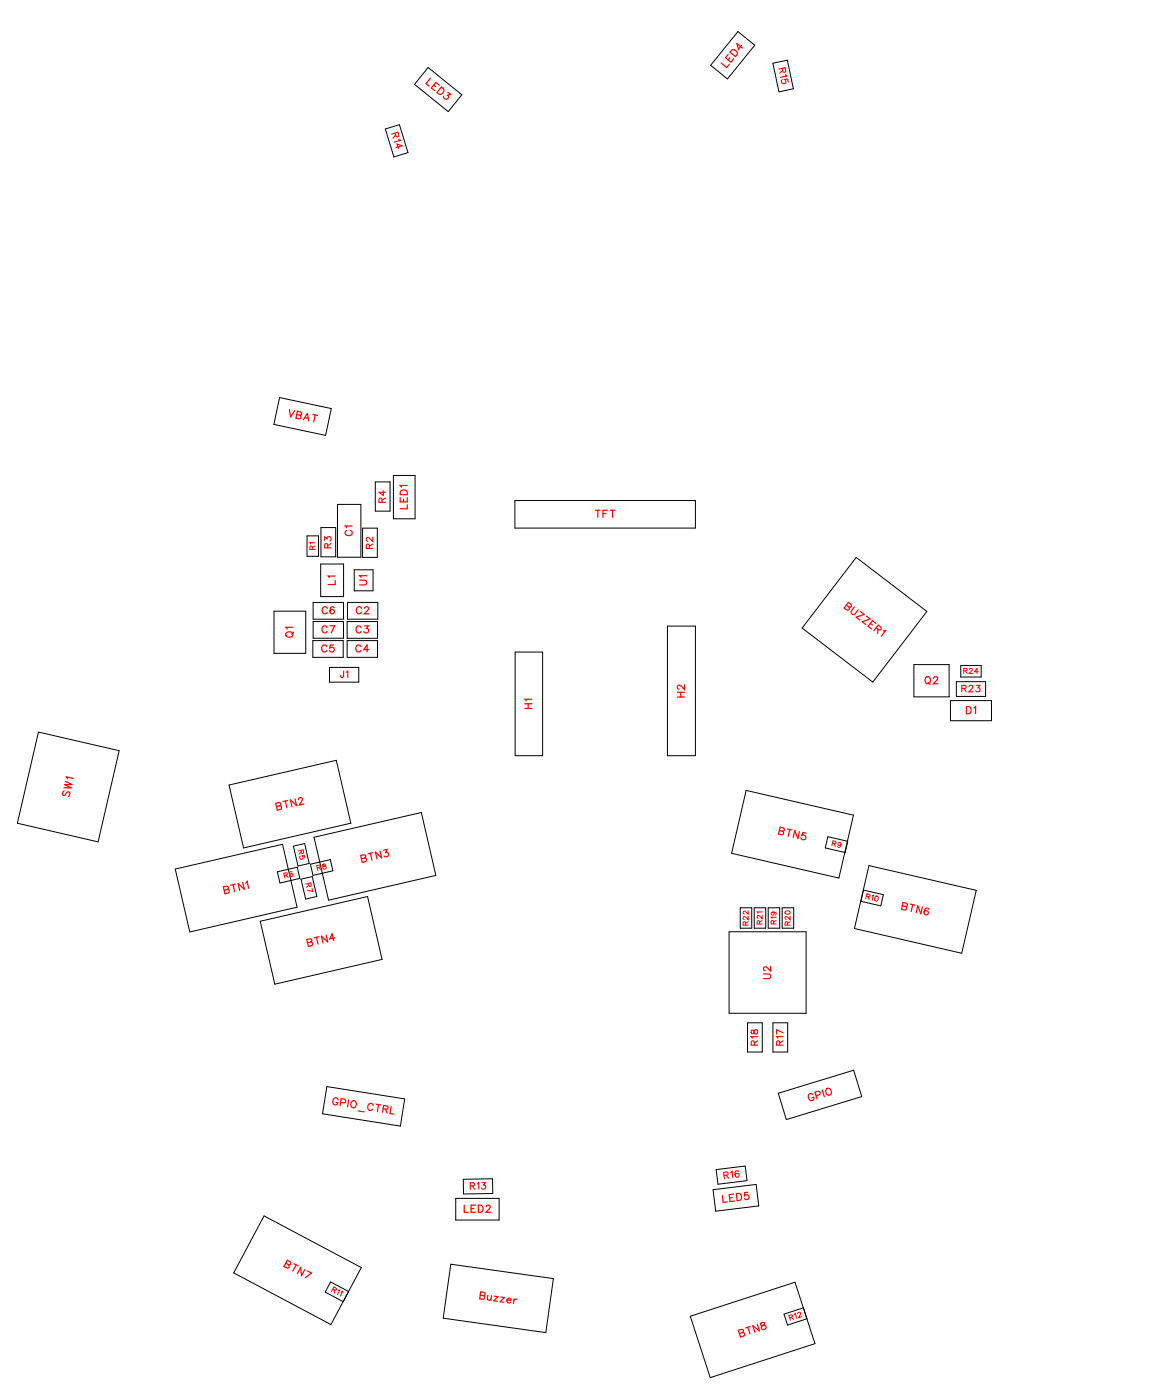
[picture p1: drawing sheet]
<svg xmlns="http://www.w3.org/2000/svg" width="116mm" height="140mm" viewBox="0 0 116 140" stroke-linecap="round" stroke-linejoin="round" font-family="sans-serif">
<g fill="none" stroke="#000" stroke-width=".1">
<path d="M38.5 12.9l1.4-.4 .9 2.8-1.5 .4zM42.8 6.7l3.3 2.8-1.3 1.7-3.4-2.8zM73.7 3.2l1.7 1.3-2.7 3.4-1.7-1.4zM77.2 6.3l1.5-.3 .6 2.9-1.5 .3zM27.9 39.7l5.2 1.1-.6 2.7-5.1-1.1zM30.7 53.6h1.1v2h-1.1zM32 56.4h2.3v3.2h-2.3zM32.1 52.7h1.4v3h-1.4zM33.7 50.4h2.4v5.3h-2.4zM35.4 57h1.9v2.1h-1.9zM36.2 52.8h1.5v2.9h-1.5zM37.5 48.2h1.5v2.9h-1.5z"/>
<path d="M39.3 47.5h2.2v4.4h-2.2zM51.4 50h18.1v2.8h-18.1zM85.5 55.7l7.1 5.4-5.4 7.1-7.1-5.4zM3.8 73.2l8.1 1.8-2.1 9.2-8.1-1.9zM22.9 78.5l10.7-2.5 1.4 6.3-10.7 2.5zM27.4 61.1h3.1v4.2h-3.1zM31.3 64h3v1.7h-3zM31.3 60.2h3v1.7h-3zM31.3 62.1h3v1.7h-3zM32.9 66.7h2.9v1.5h-2.9zM34.7 62.1h3v1.7h-3zM34.7 64h3v1.7h-3z"/>
<path d="M34.7 60.2h3v1.7h-3zM51.5 65.2h2.7v10.3h-2.7zM66.7 62.6h2.8v12.9h-2.8zM74.5 79l10.8 2.5-1.5 6.3-10.7-2.5zM91.3 66.4h3.5v3.3h-3.5zM94.9 70h4.1v2h-4.1zM95.5 68.1h3v1.5h-3zM96 66.5h2v1.2h-2zM17.5 86.9l10.7-2.5 1.5 6.3-10.7 2.5zM26 92.1l10.7-2.5 1.5 6.3-10.7 2.5zM27.7 87.2l2-.5 .3 1.1-2 .5zM29.3 84.6l1.1-.3 .5 2-1.1 .3z"/>
<path d="M30.1 87.9l1.1-.3 .5 2-1.2 .3zM31 86.4l2-.5 .3 1.1-2 .5zM31.4 83.7l10.7-2.5 1.4 6.3-10.7 2.5zM72.8 93.1h7.7v8.2h-7.7zM73.9 90.7h1.2v2.1h-1.2zM75.3 90.7h1.2v2.1h-1.2zM76.7 90.7h1.2v2.1h-1.2zM78.1 90.7h1.2v2.1h-1.2zM82.7 83.6l2 .5-.3 1.1-2-.4zM86.3 89l1.9 .4-.2 1.2-2-.5zM86.8 86.5l10.7 2.5-1.4 6.3-10.7-2.5zM32.7 108.6l7.7 1.3-.4 2.7-7.8-1.3z"/>
<path d="M45.5 119.8h4.4v2.2h-4.4zM46.3 117.9l2.9-.1v1.5l-2.9 .1zM71.2 118.9l4.3-.5 .3 2.1-4.3 .6zM71.5 116.9l2.9-.3 .2 1.4-2.9 .4zM74.7 102.2h1.4v3h-1.4zM77.2 102.2h1.5v3h-1.5zM77.7 109.3l7.6-2.3 .8 2.6-7.5 2.3zM26.4 121.5l9.7 5.2-3 5.7-9.8-5.2zM34.8 129.1l-1.8-.9-.5 1 1.8 .9M45 126.4l10.3 1.4-.8 5.4-10.2-1.4zM69 131.6l10.4-3.4 2 6.1-10.4 3.4zM78.3 131.4l2-.7 .3 1.1-1.9 .7z"/>
</g>
<g fill="none" stroke="#f00" stroke-width=".12">
<path d="M43 7.8l-.4 .6 .3 .2M43.3 8.5l.2 .2M43.9 8.5l-.4-.3-.4 .6 .3 .3M44.1 8.7l.2 .1a.38 .38 0 0 1 0 .5 .38 .38 0 0 1-.5 .1l-.1-.2zM44.7 9.2l.3 .2-.3 .1a.24 .24 0 0 1-.1 .4 .24 .24 0 0 1-.3-.3M72 6.3l.6 .4 .2-.3M72.7 5.4l-.2 .4 .5 .4 .3-.3M72.9 5.8l-.2 .2M73.1 5a.38 .38 0 0 1 .4 .1 .38 .38 0 0 1 .1 .4l-.1 .2-.6-.5zM74.1 4.5l-.3 .4-.2-.5 .6 .4M28.9 40.9l.1 .8 .4-.6M29.6 41.4l.3 .1 .2 .2-.1 .2-.4-.1 .1-.7 .4 .2v.2h-.2"/>
<path d="M30.3 42l.4-.7 .1 .8M30.5 41.7l.3 .1M31.3 41.4l.4 .1M31.5 41.5l-.2 .7M33.5 57.6h-.7l.1 .2M33.5 58v.4h-.7M34.6 53a.26 .26 0 0 0-.1 .3 .26 .26 0 0 0 .2 .2h.2a.26 .26 0 0 0 .3-.2 .26 .26 0 0 0-.2-.3M35.2 52.6h-.7l.1 .2M35.9 58h.5l.2 .2-.1 .2-.6 .1M36.6 57.5h-.7l.2 .2M40 49.7v.5h.7v-.5M40 49.1a.39 .39 0 0 1 .7 .1v.3h-.7z"/>
<path d="M40.3 49.9v.3M40.7 48.5h-.7l.1 .2M40.7 50.5v.4h-.7M59.5 51h.5M59.7 51v.7M60.2 51.3h.3M60.7 51h-.5v.7M61 51h.4M61.2 51v.7M6.4 79.1l-.1 .2 .1 .2 .3-.3h.2l.1 .2-.2 .2M6.5 78.1l.7 .3h-.7l.6 .4h-.7M7.3 77.8l-.7-.1 .1 .2"/>
<path d="M28.7 63.2a.35 .35 0 0 1 .4 0 .35 .35 0 0 1 .1 .4 .33 .33 0 0 1-.4 .1 .33 .33 0 0 1-.1-.5zM29.3 62.7h-.7l.1 .2M29.3 63.2l-.2 .2M29.5 79.9l.1 .6-.6-.5 .2 .6M29.8 79.9l.1-.2h.1l.2 .1v.3l-.3 .4 .5-.1M32.6 64.6a.26 .26 0 0 0-.3-.1 .26 .26 0 0 0-.2 .2v.2a.26 .26 0 0 0 .2 .3 .26 .26 0 0 0 .3-.2M32.7 62.7a.26 .26 0 0 0-.3-.1 .26 .26 0 0 0-.2 .2v.2a.26 .26 0 0 0 .2 .3 .26 .26 0 0 0 .3-.2M32.7 60.8a.26 .26 0 0 0-.3-.1 .26 .26 0 0 0-.2 .2v.2a.26 .26 0 0 0 .2 .3 .26 .26 0 0 0 .3-.2M33 62.6h.4l-.3 .7M33.3 64.5h-.3v.3a.25 .25 0 0 1 .3 0 .25 .25 0 0 1 0 .3 .25 .25 0 0 1-.4-.1M33.4 60.8l-.1-.1a.35 .35 0 0 0-.4 .2 .35 .35 0 0 0 .3 .5 .22 .22 0 0 0 .2-.2 .22 .22 0 0 0-.2-.3 .22 .22 0 0 0-.2 .2M36.1 64.6a.26 .26 0 0 0-.3-.1 .26 .26 0 0 0-.2 .2v.2a.26 .26 0 0 0 .2 .3 .26 .26 0 0 0 .3-.2"/>
<path d="M36.1 62.7a.26 .26 0 0 0-.3-.1 .26 .26 0 0 0-.2 .2v.2a.26 .26 0 0 0 .2 .3 .26 .26 0 0 0 .3-.2M36.1 60.8a.26 .26 0 0 0-.3-.1 .26 .26 0 0 0-.2 .2v.2a.26 .26 0 0 0 .2 .3 .26 .26 0 0 0 .3-.2M36.4 60.8l.2-.1h.1l.1 .1-.1 .2-.3 .4h.5M36.4 62.6h.4l-.2 .2a.24 .24 0 0 1 .2 .4 .24 .24 0 0 1-.4-.1M36.8 64.9h-.5l.4-.4v.7M52.4 70.8h.7M52.4 70.4h.7M52.8 70.4v.4M53.1 69.9h-.7l.2 .2M67.7 69.7h.7M67.7 69.2h.7M68 69.2v.5"/>
<path d="M68.4 68.5v.4l-.4-.3-.2-.1-.1 .1v.2l.1 .1M84.6 60.5l.3 .3-.1 .2h-.2l-.3-.2 .5-.6 .3 .3-.1 .2h-.2M85.4 60.7l-.4 .5 .1 .2h.3l.3-.4M86 61.1l.3 .3-.8 .3 .4 .3M86.6 61.6l.3 .3-.8 .3 .4 .2M86.9 62.3l.3 .2M87.5 62.3l-.3-.3-.5 .6 .4 .3M87.5 62.8l.4 .2 .1-.2-.3-.3-.4 .6M87.7 62.9v.4M88.2 63.1l.3-.1-.5 .6M92.5 67.7a.33 .33 0 0 1 .5 .3 .33 .33 0 0 1-.5 .3l-.1-.2zM92.7 68.2l.2 .2"/>
<path d="M93.3 67.8l.1-.2h.1l.2 .2-.1 .2-.4 .4h.5M96.5 70.6h.3a.38 .38 0 0 1 .2 .4 .38 .38 0 0 1-.2 .3h-.3zM97.3 70.8l.2-.2v.7M22.7 88.9l.1-.1v-.2l-.5 .1 .2 .7 .3-.1 .1-.2-.1-.2-.4 .1M23.3 88.4l.1 .7M23.5 88.4l-.4 .1M24.2 88.2l.2 .7-.6-.6 .1 .7M24.6 88.3l.1-.2 .1 .7M27.9 80.6l.1-.2v-.1h-.5l.2 .7 .4-.1v-.2l-.2-.1h-.3M28.5 80.1l.2 .7M28.7 80l-.4 .1M31 94.2l.2-.2-.1-.1h-.5l.2 .7 .4-.1v-.2l-.2-.1h-.3"/>
<path d="M31.6 93.7l.2 .7M31.8 93.6l-.4 .1M32.6 93.5l.1 .7-.6-.6 .2 .7M33.4 93.8l-.4 .1 .2-.6 .1 .7M36.4 85.8l.1-.2v-.1h-.5l.2 .7 .3-.1 .1-.1v-.2h-.5M37 85.3l.2 .7M37.2 85.2l-.4 .1M38 85.1l.1 .7-.6-.6 .2 .7M38.3 85l.4-.1-.2 .3a.25 .25 0 0 1 .3 .4 .24 .24 0 0 1-.4 0M76.3 97.4h.5l.2 .2-.1 .2h-.6M77 96.6v.5l-.4-.4-.2-.1-.1 .2v.1l.1 .1M77.9 83l.2 .1 .2 .2-.1 .1h-.4l.1-.7 .4 .2v.1l-.2 .1"/>
<path d="M78.7 82.9l.4 .1M78.9 82.9l-.2 .7M79.9 83.1l-.2 .7-.3-.8-.2 .7M80.5 83.3l-.3-.1-.1 .3a.25 .25 0 0 1 .4 .1 .25 .25 0 0 1-.2 .3 .25 .25 0 0 1-.3-.1M90.1 90.5l.5 .2-.1 .2-.1 .1-.3-.1 .1-.7 .4 .2v.1l-.2 .1M91 90.4l.4 .1M91.2 90.4l-.2 .7M92.1 90.7l-.1 .6-.3-.7-.2 .6M92.8 90.9v-.1a.35 .35 0 0 0-.5 .2 .35 .35 0 0 0 .2 .5 .22 .22 0 0 0 .2-.2 .22 .22 0 0 0-.1-.3 .22 .22 0 0 0-.3 .2M33.8 110a.26 .26 0 0 0-.3-.3 .26 .26 0 0 0-.2 .3l-.1 .1a.25 .25 0 0 0 .2 .4 .25 .25 0 0 0 .3-.3h-.1M34 110.2h.4l.1-.2-.4-.2-.1 .7M34.8 109.9l-.1 .7"/>
<path d="M35.2 110.1v-.1a.33 .33 0 0 1 .4 .4 .33 .33 0 0 1-.5 .3l-.1-.3zM35.8 111.1h.6M37.3 110.5a.26 .26 0 0 0-.3-.2 .26 .26 0 0 0-.2 .2l-.1 .2a.26 .26 0 0 0 .2 .3 .26 .26 0 0 0 .3-.1M37.6 110.4l.4 .1M37.8 110.4l-.1 .7M38.3 110.8l.4 .1v-.3l-.4-.1-.1 .7M38.5 110.9l.2 .4M39.1 110.6l-.1 .7 .4 .1M72.2 119.5v.7h.4M73.2 119.7h-.3M73.3 119.4h-.5l.1 .7h.5M73.6 119.3h.2a.38 .38 0 0 1 .3 .3 .38 .38 0 0 1-.2 .4h-.3z"/>
<path d="M74.7 119.2h-.3v.3a.25 .25 0 0 1 .4 0 .25 .25 0 0 1 0 .4 .25 .25 0 0 1-.4-.1M81.2 109.4a.26 .26 0 0 0-.3-.1 .26 .26 0 0 0-.2 .4l.1 .1a.25 .25 0 0 0 .3 .2 .25 .25 0 0 0 .2-.3h-.2M81.5 109.5l.4-.1v-.3l-.5 .1 .2 .7M82.1 109l.2 .6M82.6 108.9a.33 .33 0 0 1 .4 .2 .33 .33 0 0 1-.3 .4l-.2-.4zM28.5 126.3l.4 .2v.2h-.3l-.2-.1 .3-.6 .4 .2-.1 .2h-.2M29.4 126.3l.4 .3M29.6 126.4l-.4 .7M30.5 126.9l-.4 .6-.1-.8-.3 .6M30.7 127l.4 .3-.6 .4M46.4 120.5v.7h.4M47.1 120.8h.2"/>
<path d="M47.5 120.5h-.4v.7h.4M47.8 120.5h.2a.38 .38 0 0 1 .3 .3 .38 .38 0 0 1-.3 .4h-.2zM48 129.5l.4 .1v.2l-.2 .1-.3-.1 .1-.7 .4 .2 .1 .1-.2 .1M48.6 120.6l.1-.1h.1l.2 .1-.1 .2-.4 .4h.5M48.7 129.5v.4l.2 .1 .2-.1M49.1 129.5l-.1 .5M49.4 129.6h.3l-.4 .4 .4 .1M50 129.7h.4l-.4 .4 .3 .1M50.6 129.9l.4 .1a.23 .23 0 0 0-.2-.2 .23 .23 0 0 0-.2 .3 .23 .23 0 0 0 .3 .1h.1M51.4 129.8l-.1 .5M51.6 129.9h-.2l-.1 .1M74.2 133.2l.1-.2-.1-.1-.4 .1 .2 .7 .3-.1 .1-.2-.1-.2-.4 .1"/>
<path d="M74.7 132.7l.2 .7M74.9 132.6l-.4 .2M75.6 132.4l.3 .6-.7-.5 .2 .7M76 132.3l.1 .2h.3l.1 .1a.24 .24 0 0 1-.1 .3 .24 .24 0 0 1-.3-.2l.3-.4-.1-.1z"/>
</g>
<g fill="none" stroke="#f00" stroke-width=".11">
<path d="M39.5 13.3l.1 .4 .2-.1v-.4l-.7 .2M39.5 13.5l-.2 .3M39.5 14.8l.7-.2-.5-.2 .1 .4M39.8 13.9l.2 .1-.6 .2M78.1 6.8l.1 .4h.3l-.1-.4-.6 .1M78.2 8a.23 .23 0 0 0-.1 .3 .23 .23 0 0 0 .4 0 .23 .23 0 0 0-.1-.4h.3v.3M78.2 7l-.3 .3M78.5 7.5l.1 .1-.6 .1M32.4 54v-.3l.3 .2a.22 .22 0 0 1 .3-.2 .22 .22 0 0 1 0 .4M32.7 54.8v-.4h-.2l-.1 .4h.7M33.1 54.3l-.4 .3M36.9 54.8v-.4h-.3v.4h.6"/>
<path d="M37.2 53.7v.4l-.5-.4-.1 .3 .1 .1M37.2 54.4l-.3 .2M38.2 50.2l-.1-.4h-.2v.4h.6M38.3 49.1v.4l-.4-.3h.6M38.5 49.8l-.3 .2M34.3 67.1v.6h-.2l-.1-.2M34.6 67.2l.1-.1v.6M96.1 68.8h.4v-.2l-.4-.1v.7M96.3 68.8l.2 .4M96.8 68.7l.1-.2 .3 .1-.4 .6h.4M97.5 68.5h.4l-.2 .3a.22 .22 0 0 1 .2 .3 .22 .22 0 0 1-.4-.1M47 118.5h.4v-.2l-.4-.1v.7"/>
<path d="M47.2 118.5l.2 .4M47.7 118.3l.1-.1v.7M48.1 118.2h.4l-.2 .3a.22 .22 0 0 1 .2 .3 .22 .22 0 0 1-.4-.1M72.3 117.5l.4-.1v-.2h-.4l.1 .6M72.5 117.5l.3 .3M73 117.2l.1-.1 .1 .6M73.8 117.1l-.1-.1a.32 .32 0 0 0-.3 .3 .32 .32 0 0 0 .3 .4 .2 .2 0 0 0 .1-.2 .2 .2 0 0 0-.2-.2 .2 .2 0 0 0-.2 .2M75.1 103v.3h.1l.3-.4a.22 .22 0 0 1 .2 .3 .22 .22 0 0 1-.2 .2l-.2-.4zM75.4 104.5l-.1-.4h-.2l-.1 .4h.7M75.7 103.6h-.7l.2 .2M75.7 104l-.3 .3M77.9 104.5v-.4h-.3v.4h.6"/>
<path d="M78.2 103.6h-.6l.1 .2M78.2 104l-.3 .3M78.2 103.2l-.6-.3v.5"/>
</g>
<g fill="none" stroke="#f00" stroke-width=".1">
<path d="M31.2 54.9v-.3h-.1l-.1 .3h.5M31.5 54.3h-.5l.1 .1M31.5 54.6l-.3 .2M96.3 67.1l.3-.1v-.1l-.3-.1v.5M96.4 67.1l.2 .2M96.8 66.9l.2-.1 .1 .2-.3 .3h.4M97.7 67.2h-.3l.2-.4v.5M28.4 87.5l.3-.1v-.1h-.4l.2 .5M28.6 87.5l.2 .2M29.2 87.2l-.1-.1a.22 .22 0 0 0-.2 .3 .22 .22 0 0 0 .4 .1 .16 .16 0 0 0-.2-.2 .16 .16 0 0 0-.1 .2M30 85.6a.18 .18 0 0 0 0 .2 .18 .18 0 0 0 .3 0 .18 .18 0 0 0-.1-.2l.2-.1 .1 .3M30 85l.1 .3h.2v-.3l-.5 .1"/>
<path d="M30.1 85.2l-.2 .2M30.8 88.3l.1 .3h.1v-.3l-.4 .1M30.9 88.5l-.3 .2M31.2 88.8v.3l-.5-.1M31.7 86.8l.3-.1v-.1l-.4-.1 .2 .5M31.9 86.7l.2 .3M32.2 86.4l.1 .2 .3 .1a.17 .17 0 0 1-.2 .2 .17 .17 0 0 1-.2-.2l.3-.2v-.1zM74.5 92.5v-.3l-.2-.1-.1 .4h.5M74.7 91.6v.3l-.3-.3-.2 .1 .2 .2M74.7 91.1v.3l-.3-.3-.2 .1 .2 .2M74.7 92.1l-.2 .2M75.9 92.4l-.1-.3-.1-.1-.1 .4h.5"/>
<path d="M76.1 91.5v.3l-.3-.3-.2 .1 .1 .2M76.1 91.2h-.5l.1 .1M76.1 92l-.2 .2M77.2 91.2a.16 .16 0 0 1 .1 .2 .16 .16 0 0 1-.2 .1 .16 .16 0 0 1 0-.3h.4v.3M77.3 92.4l-.1-.3-.1-.1-.1 .4h.5M77.5 91.7h-.5l.1 .1M77.5 92l-.2 .2M78.4 91.1a.25 .25 0 0 1 .4-.1 .25 .25 0 0 1 .1 .3 .25 .25 0 0 1-.3 .1 .25 .25 0 0 1-.2-.3zM78.7 92.5l-.1-.3-.1-.1-.1 .4h.5M78.9 91.6v.3l-.3-.3-.2 .1 .1 .2M78.9 92.1l-.2 .2M83.2 84.3h.3v-.1l-.3-.1-.1 .4"/>
<path d="M83.3 84.3l.1 .3M84 84.4a.16 .16 0 0 1-.2 .1 .16 .16 0 0 1 0-.3 .16 .16 0 0 1 .2 .1l-.1 .4-.2-.1M86.5 89.6h.3l.1-.1-.3-.2-.1 .5M86.7 89.6l.1 .3M87.1 89.6l.2-.1-.2 .5M87.4 89.6h.1a.23 .23 0 0 1 .2 .3 .23 .23 0 0 1-.3 .1zM33.2 128.9l.3 .1 .1-.1-.2-.3-.3 .5M33.4 128.9v.4M33.8 129h.1l-.2 .4M34.1 129.1h.1l-.2 .5M78.9 131.7l.3-.1v-.1h-.4l.2 .5M79 131.7l.3 .2"/>
<path d="M79.4 131.4v-.1l.2 .5M79.7 131.3l.1-.1 .2 .1-.2 .4 .3-.1"/>
</g>
<g font-size="1.2" fill="#fff">
<text x="42.3" y="8.6" transform="rotate(39 42.3 8.6)">LED3</text>
<text x="72.8" y="7" transform="rotate(-51 72.8 7)">LED4</text>
<text x="28.6" y="41.9" transform="rotate(12 28.6 41.9)">VBAT</text>
<text x="35.5" y="53.6" transform="rotate(-90 35.5 53.6)">C1</text>
<text x="41" y="50.9" transform="rotate(-90 41 50.9)">LED1</text>
<text x="59.4" y="52">TFT</text>
<text x="33.8" y="58.5" transform="rotate(-90 33.8 58.5)">L1</text>
<text x="36.9" y="58.5" transform="rotate(-90 36.9 58.5)">U1</text>
<text x="29.6" y="63.8" transform="rotate(-90 29.6 63.8)">Q1</text>
<text x="32.1" y="65.5">C5</text>
<text x="32.1" y="63.6">C7</text>
<text x="32.1" y="61.7">C6</text>
<text x="35.5" y="65.5">C4</text>
<text x="35.5" y="63.6">C3</text>
<text x="35.5" y="61.7">C2</text>
<text x="84.1" y="61" transform="rotate(38 84.1 61)">BUZZER1</text>
<text x="53.4" y="70.9" transform="rotate(-90 53.4 70.9)">H1</text>
<text x="68.7" y="69.7" transform="rotate(-90 68.7 69.7)">H2</text>
<text x="92.4" y="68.7">Q2</text>
<text x="96.5" y="71.6">D1</text>
<text x="7.2" y="79.8" transform="rotate(-77 7.2 79.8)">SW1</text>
<text x="27.7" y="81.3" transform="rotate(-13 27.7 81.3)">BTN2</text>
<text x="77.6" y="83.7" transform="rotate(13 77.6 83.7)">BTN5</text>
<text x="22.5" y="89.7" transform="rotate(-13 22.5 89.7)">BTN1</text>
<text x="36.2" y="86.5" transform="rotate(-13 36.2 86.5)">BTN3</text>
<text x="30.8" y="94.9" transform="rotate(-13 30.8 94.9)">BTN4</text>
<text x="89.9" y="91.2" transform="rotate(13 89.9 91.2)">BTN6</text>
<text x="77.3" y="97.9" transform="rotate(-90 77.3 97.9)">U2</text>
<text x="33.1" y="110.7" transform="rotate(9 33.1 110.7)">GPIO_CTRL</text>
<text x="80.9" y="110.4" transform="rotate(-17 80.9 110.4)">GPIO</text>
<text x="46.3" y="121.5">LED2</text>
<text x="72.2" y="120.5" transform="rotate(-7 72.2 120.5)">LED5</text>
<text x="28.2" y="126.8" transform="rotate(28 28.2 126.8)">BTN7</text>
<text x="47.8" y="130.1" transform="rotate(8 47.8 130.1)">Buzzer</text>
<text x="74" y="134" transform="rotate(-18 74 134)">BTN8</text>
</g>
<g font-size="1.1" fill="#fff">
<text x="77.5" y="6.9" transform="rotate(78 77.5 6.9)">R15</text>
<text x="38.9" y="13.4" transform="rotate(73 38.9 13.4)">R14</text>
<text x="38.8" y="50.3" transform="rotate(-90 38.8 50.3)">R4</text>
<text x="33.4" y="54.8" transform="rotate(-90 33.4 54.8)">R3</text>
<text x="37.5" y="54.9" transform="rotate(-90 37.5 54.9)">R2</text>
<text x="34" y="68">J1</text>
<text x="96" y="69.4">R23</text>
<text x="76" y="104.5" transform="rotate(-90 76 104.5)">R18</text>
<text x="78.5" y="104.5" transform="rotate(-90 78.5 104.5)">R17</text>
<text x="46.9" y="119.2" transform="rotate(-1 46.9 119.2)">R13</text>
<text x="72.3" y="118.1" transform="rotate(-7 72.3 118.1)">R16</text>
</g>
<g font-size=".9" fill="#fff">
<text x="31.7" y="55" transform="rotate(-90 31.7 55)">R1</text>
<text x="96.2" y="67.5">R24</text>
<text x="28.5" y="88" transform="rotate(-13 28.5 88)">R6</text>
<text x="29.6" y="85.1" transform="rotate(77 29.6 85.1)">R5</text>
<text x="30.3" y="88.4" transform="rotate(77 30.3 88.4)">R7</text>
<text x="31.8" y="87.2" transform="rotate(-13 31.8 87.2)">R8</text>
<text x="83" y="84.7" transform="rotate(13 83 84.7)">R9</text>
<text x="75" y="92.5" transform="rotate(-90 75 92.5)">R22</text>
<text x="76.4" y="92.4" transform="rotate(-90 76.4 92.4)">R21</text>
<text x="77.7" y="92.4" transform="rotate(-90 77.7 92.4)">R19</text>
<text x="79.1" y="92.5" transform="rotate(-90 79.1 92.5)">R20</text>
<text x="86.4" y="90" transform="rotate(13 86.4 90)">R10</text>
<text x="33" y="129.3" transform="rotate(28 33 129.3)">R11</text>
<text x="79" y="132.2" transform="rotate(-18 79 132.2)">R12</text>
</g>
</svg>
